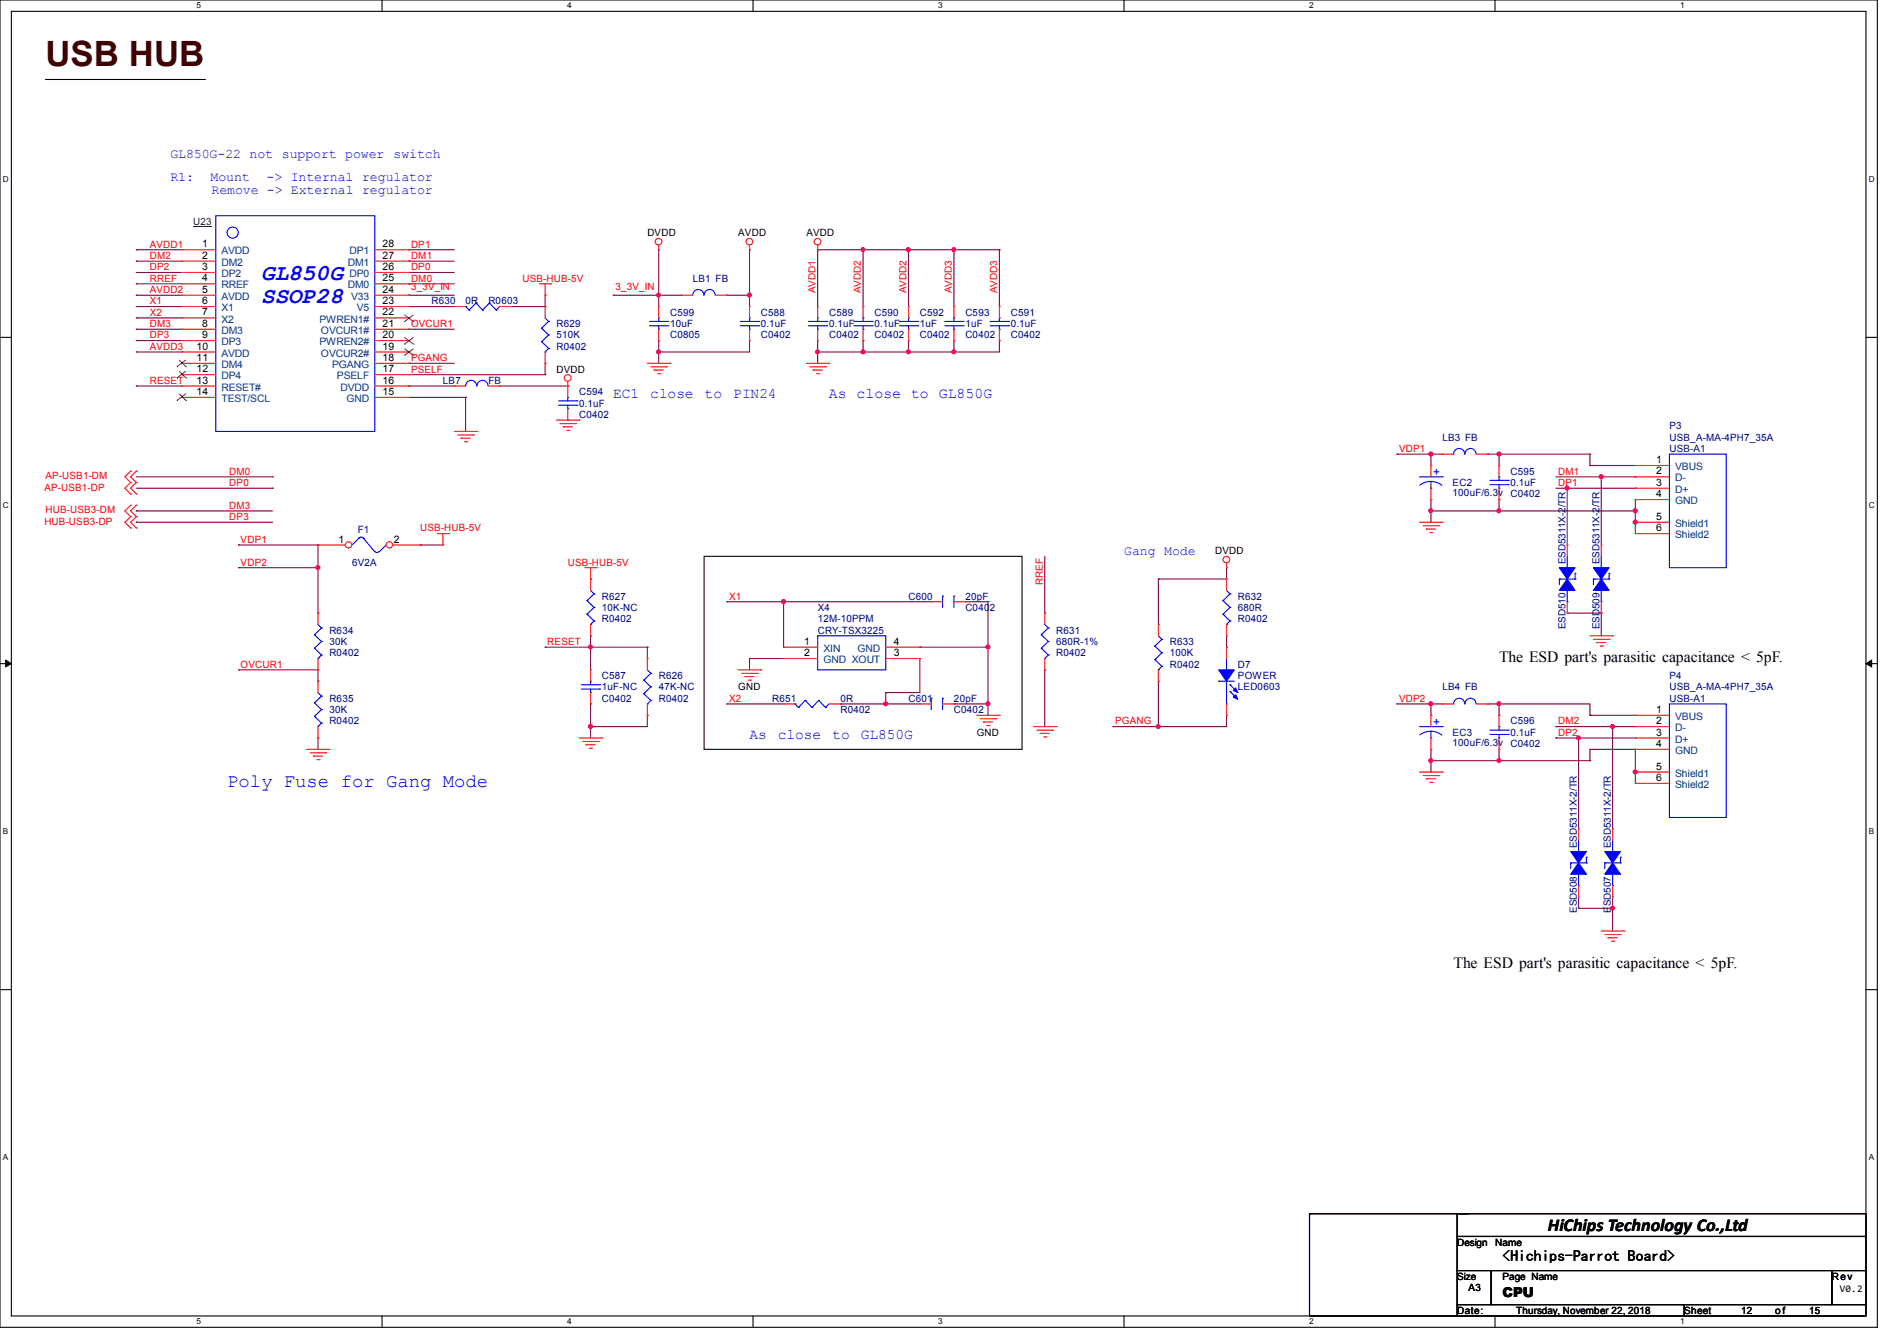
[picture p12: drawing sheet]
<svg xmlns="http://www.w3.org/2000/svg" width="297mm" height="210mm" viewBox="0 0 297 210" stroke-linecap="round" stroke-linejoin="round" font-family="sans-serif">
<path d="M0 0h293.9v207.9h-293.9zM1.8 1.8h290.3v204.3h-290.3z" fill="none" stroke="#000" stroke-width=".17"/>
<g fill="#fff">
<path d="M30.8 .2h.7v1.4h-.7z"/>
<path d="M30.8 206.2h.7v1.4h-.7z"/>
</g>
<path d="M59.8 0v1.8M59.8 206.1v1.8" fill="none" stroke="#000" stroke-width=".17"/>
<g fill="#fff">
<path d="M88.8 .2h.7v1.4h-.7z"/>
<path d="M88.8 206.2h.7v1.4h-.7z"/>
</g>
<path d="M117.9 0v1.8M117.9 206.1v1.8" fill="none" stroke="#000" stroke-width=".17"/>
<g fill="#fff">
<path d="M146.9 .2h.7v1.4h-.7z"/>
<path d="M146.9 206.2h.7v1.4h-.7z"/>
</g>
<path d="M176 0v1.8M176 206.1v1.8" fill="none" stroke="#000" stroke-width=".17"/>
<g fill="#fff">
<path d="M205 .2h.7v1.4h-.7z"/>
<path d="M205 206.2h.7v1.4h-.7z"/>
</g>
<path d="M234.1 0v1.8M234.1 206.1v1.8" fill="none" stroke="#000" stroke-width=".17"/>
<g fill="#fff">
<path d="M263.1 .2h.6v1.4h-.6z"/>
<path d="M263.1 206.2h.6v1.4h-.6z"/>
<path d="M.5 27.3h.9v1.4h-.9z"/>
<path d="M292.6 27.3h.9v1.4h-.9z"/>
<path d="M.5 78.4h.9v1.4h-.9z"/>
<path d="M292.6 78.4h.9v1.4h-.9z"/>
</g>
<path d="M0 52.8h1.8M292.1 52.8h1.8" fill="none" stroke="#000" stroke-width=".17"/>
<g fill="#fff">
<path d="M.5 129.5h.8v1.4h-.8z"/>
<path d="M292.6 129.5h.8v1.4h-.8z"/>
</g>
<path d="M0 103.9h1.8M292.1 103.9h1.8" fill="none" stroke="#000" stroke-width=".17"/>
<path d="M.9 103.4l.9 .5-.9 .5zM292.1 103.9l.9-.5v1z" fill="#000" stroke="#000" stroke-width=".16"/>
<g fill="#fff">
<path d="M.5 180.5h.8v1.4h-.8z"/>
<path d="M292.6 180.5h.8v1.4h-.8z"/>
</g>
<g fill="none" stroke="#000" stroke-width=".17">
<path d="M7.1 12.4h24.9M32 12.4h.1M110.2 87.1h49.8v30.2h-49.8zM0 155h1.8M292.1 155h1.8M228.1 190.1h64v3.5h-64zM228.1 193.6h64v5.4h-64zM228.1 199h5.4v5.3h-5.4zM229.9 190.1h-24.9v16h24.9M233.5 199h53.3v5.3h-53.3zM286.8 199h5.3v5.3h-5.3zM228.1 204.3h35.6v1.8h-35.6z"/>
<path d="M263.7 204.3h28.4v1.8h-28.4z"/>
</g>
<g fill="none" stroke="#800040" stroke-width=".17">
<path d="M21.3 39.1h.1M21.3 39.1h7.1M64 39.1h.1M64 39.1h7.1M103.1 39.1h.1M103.1 39.1v8.9M117.3 39.1h.1M117.3 39.1v8.9M128 39.1h.1M128 39.1h28.5M128 39.1v8.9M135.1 39.1h.1"/>
<path d="M135.1 39.1v8.9M142.2 39.1h.1M142.2 39.1v8.9M149.4 39.1h.1M149.4 39.1v8.9M156.5 39.1h.1M156.5 39.1v8.9M21.3 51.6h.1M21.3 42.7h.1M21.3 55.1h.1M21.3 40.9h.1M21.3 46.2h.1"/>
<path d="M21.3 53.3h.1M21.3 48h.1M21.3 49.8h.1M21.3 44.4h.1M21.3 48h7.1M21.3 46.2h7.1M21.3 55.1h7.1M21.3 44.4h7.1M21.3 42.7h7.1M21.3 51.6h7.1M21.3 40.9h7.1M21.3 53.3h7.1"/>
<path d="M21.3 49.8h7.1M64 48h.1M64 44.4h.1M64 42.7h.1M64 40.9h.1M64 56.9h.1M64 46.2h.1M64 51.6h.1M64 48h7.1M64 46.2h7.1M64 44.4h7.1M64 42.7h7.1"/>
<path d="M64 51.6h7.1M64 40.9h7.1M64 56.9h7.1M64 58.7h21.3M80 48h5.3M85.3 48h.1M85.3 46.2h.1M85.3 58.7h.1M85.3 56.9h.1M85.3 46.2v1.8M85.3 56.9v1.8M96 46.2h.1"/>
<path d="M96 46.2h10.7M103.1 46.2h.1M103.1 53.3h.1M103.1 55.1h.1M103.1 53.3v3.6M113.8 46.2h.1M113.8 46.2h3.5M117.3 46.2h.1M117.3 53.3h.1M117.3 53.3v1.8h-14.2M128 55.1h.1M128 53.3h.1"/>
<path d="M128 53.3v3.6M135.1 53.3h.1M135.1 55.1h.1M135.1 53.3v1.8M142.2 53.3h.1M142.2 55.1h.1M142.2 53.3v1.8M149.4 55.1h.1M149.4 53.3h.1M149.4 53.3v1.8M156.5 53.3h.1M156.5 53.3v1.8h-28.5"/>
<path d="M21.3 60.5h.1M21.3 76.5h21.4M21.3 74.7h21.4M21.3 60.5h7.1M42.7 74.7h.1M42.7 76.5h.1M64 60.5h.1M64 60.5h7.1M64 62.2h8.9M72.9 62.2h.1M72.9 62.2v5.4M78.2 60.5h10.7"/>
<path d="M88.9 60.5h.1M218.7 71.1h.1M218.7 71.1h7.1M224 71.1h.1M224 78.2h.1M224 71.1v1.8M224 78.2v3.6M232.9 71.1h.1M232.9 71.1h16M234.7 71.1h.1M234.7 78.2h.1M234.7 71.1v1.8"/>
<path d="M234.7 78.2v1.8M243.6 76.5h12.4M243.6 74.7h12.4M245.4 76.5h.1M245.4 76.5v8.8M248.9 72.9h.1M248.9 71.1h.1M248.9 72.9h7.1M248.9 71.1v1.8M250.7 74.7h.1M250.7 74.7v10.6M256 78.2h.1"/>
<path d="M256 74.7h.1M256 76.5h.1M256 78.2v5.4M21.3 80h.1M21.3 81.8h.1M21.3 80h21.4M21.3 81.8h21.4M37.3 85.3h.1M37.3 88.9h.1M37.3 85.3h12.5M37.3 88.9h12.5M49.8 96h.1"/>
<path d="M49.8 85.3h.1M49.8 85.3v10.7M65.8 85.3h.1M65.8 85.3h3.5M92.5 90.7h.1M92.5 99.6h.1M92.5 90.7v1.8M92.5 99.6v5.3M113.8 94.2h.1M113.8 94.2h32M122.7 94.2h.1M122.7 94.2v7.1"/>
<path d="M151.1 94.2h.1M151.1 94.2h3.6M154.7 94.2h.1M154.7 94.2v17.8M163.6 96h.1M163.6 87.1v8.9M181.4 97.8h.1M181.4 90.7h.1M181.4 90.7v7.1M192 88.9h.1M192 88.9v1.8h-10.6M192 99.6v1.7"/>
<path d="M224 80h.1M224 80h32M234.7 80h.1M245.4 96h.1M245.4 96h5.3M250.7 96h.1M250.7 96v3.6M256 81.8h.1M37.3 104.9h.1M37.3 104.9h12.5v1.8M49.8 106.7h.1M49.8 115.6h.1"/>
<path d="M49.8 115.6v1.7M85.3 101.3h.1M85.3 101.3h16M92.5 113.8h.1M92.5 110.2h.1M92.5 101.3h.1M92.5 110.2v5.4M101.3 101.3h.1M101.3 112h.1M101.3 101.3v1.8M101.3 112v1.8h-8.8M113.8 110.2h.1"/>
<path d="M113.8 110.2h8.9M117.3 103.1h.1M117.3 103.1v1.8M117.3 103.1h5.4M131.6 110.2h.1M131.6 110.2h12.4M138.7 108.5h.1M138.7 110.2h.1M138.7 108.5v1.7M144 103.1h.1M144 101.3h.1M144 101.3h10.7"/>
<path d="M144 103.1v5.4h-5.3M149.4 110.2h.1M149.4 110.2h5.3M154.7 110.2h.1M154.7 101.3h.1M163.6 104.9h.1M163.6 104.9v8.9M174.2 113.8h.1M181.4 113.8h.1M181.4 106.7h.1M181.4 106.7v7.1M192 112h.1"/>
<path d="M192 101.3h.1M192 112v1.8h-17.8M218.7 110.2h.1M218.7 110.2h7.1M224 112h.1M224 110.2h.1M224 119.1h.1M224 110.2v1.8M224 117.3v3.6M224 119.1h24.9M232.9 110.2h.1M232.9 110.2h16v1.8"/>
<path d="M234.7 119.1h.1M234.7 110.2h.1M234.7 112h.1M234.7 110.2v1.8M234.7 117.3v1.8M243.6 115.6h.1M243.6 113.8h.1M243.6 113.8h12.4M243.6 115.6h12.4M247.1 115.6h.1M247.1 115.6v14.2M248.9 112h.1"/>
<path d="M248.9 119.1h.1M248.9 117.3h.1M248.9 117.3v1.8M248.9 117.3h7.1M248.9 112h7.1M252.5 113.8h.1M252.5 113.8v16M256 117.3h.1M256 117.3v5.4M224 120.9h.1M256 122.7h.1M247.1 142.2h.1"/>
<path d="M247.1 140.5v1.7M247.1 142.2h5.4M252.5 142.2h.1M252.5 140.5v5.3"/>
</g>
<g fill="#f0f" stroke="#f0f" stroke-width=".17">
<circle cx="234.7" cy="71.1" r=".32"/>
<circle cx="234.7" cy="80" r=".32"/>
<circle cx="256" cy="80" r=".32"/>
<circle cx="234.7" cy="110.2" r=".32"/>
<circle cx="234.7" cy="119.1" r=".32"/>
<circle cx="181.3" cy="113.8" r=".32"/>
<circle cx="92.4" cy="113.8" r=".32"/>
<circle cx="49.8" cy="88.9" r=".32"/>
<circle cx="224" cy="119.1" r=".32"/>
<circle cx="149.3" cy="39.1" r=".32"/>
<circle cx="142.2" cy="39.1" r=".32"/>
<circle cx="135.1" cy="55.1" r=".32"/>
<circle cx="135.1" cy="39.1" r=".32"/>
<circle cx="149.3" cy="55.1" r=".32"/>
<circle cx="142.2" cy="55.1" r=".32"/>
<circle cx="224" cy="110.2" r=".32"/>
<circle cx="224" cy="71.1" r=".32"/>
<circle cx="224" cy="80" r=".32"/>
<circle cx="103.1" cy="46.2" r=".32"/>
<circle cx="103.1" cy="55.1" r=".32"/>
<circle cx="117.3" cy="46.2" r=".32"/>
<circle cx="128" cy="55.1" r=".32"/>
<circle cx="92.4" cy="101.3" r=".32"/>
<circle cx="256" cy="81.8" r=".32"/>
<circle cx="256" cy="120.9" r=".32"/>
<circle cx="122.7" cy="94.2" r=".32"/>
<circle cx="154.7" cy="110.2" r=".32"/>
<circle cx="154.7" cy="101.3" r=".32"/>
<circle cx="138.7" cy="110.2" r=".32"/>
<circle cx="247.1" cy="115.5" r=".32"/>
<circle cx="252.5" cy="113.8" r=".32"/>
<circle cx="252.5" cy="142.2" r=".32"/>
<circle cx="250.7" cy="74.7" r=".32"/>
<circle cx="245.3" cy="76.4" r=".32"/>
</g>
<g fill="none" stroke="#f00" stroke-width=".17">
<path d="M103.1 39.1h.1M103.1 38.4v.7M117.3 39.1h.1M117.3 38.4v.7M128 39.1h.1M128 38.4v.7M71.1 48h.1M71.1 48h1.8M78.2 48h1.8M80 48h.1M84.5 44.4h1.7M85.3 46.2h.1"/>
<path d="M85.3 48h.1M85.3 56.9h.1M85.3 44.4v1.8M85.3 48v1.8M85.3 55.1v1.8M86.2 44.4h.1M88.9 59.7v2.5M101.3 56.9h3.6M101.9 57.4h2.5M102.4 58h.1M102.4 58h1.4M103 58.5h.3"/>
<path d="M103.1 48h.1M103.1 53.3h.1M103.1 48v1.8M103.1 51.6v1.7M103.3 58.5h.1M104.4 57.4h.1M104.9 56.9h.1M117.3 48h.1M117.3 53.3h.1M117.3 48v1.8M117.3 51.6v1.7M126.2 56.9h3.6"/>
<path d="M126.8 57.4h2.4M127.3 58h.1M127.3 58h1.4M127.8 58.5h.4M128 48h.1M128 53.3h.1M128 48v1.8M128 51.6v1.7M128.2 58.5h.1M129.2 57.4h.1M129.8 56.9h.1M135.1 48h.1"/>
<path d="M135.1 53.3h.1M135.1 48v1.8M135.1 51.6v1.7M149.4 48h.1M149.4 53.3h.1M149.4 48v1.8M149.4 51.6v1.7M156.5 48h.1M156.5 53.3h.1M156.5 48v1.8M156.5 51.6v1.7M20.4 73.8h.1"/>
<path d="M20.4 75.6h.1M20.4 77.3h.1M20.4 79.1h.1M20.4 73.8l-.8 .9 .8 .9M20.4 75.6l-.8 .9 .8 .8M20.4 79.1l-.8 .9 .8 .9M21.3 73.8h.1M21.3 75.6h.1M21.3 77.3h.1M21.3 79.1h.1M21.3 73.8l-.9 .9 .9 .9M21.3 75.6l-.9 .9 .9 .8"/>
<path d="M21.3 79.1l-.9 .9 .9 .9M71.1 60.5h.1M71.1 67.6h3.6M71.1 60.5h1.8M71.7 68.1h2.4M72.2 68.6h.1M72.2 68.6h1.4M72.7 69.2h.4M73.1 69.2h.1M74.1 68.1h.1M74.7 67.6h.1M76.5 60.5h1.7"/>
<path d="M78.2 60.5h.1M87.1 65.8h3.6M87.7 66.3h2.4M88.2 66.8h.1M88.2 66.8h1.4M88.7 67.4h.4M88.9 60.5h.1M88.9 65.8h.1M88.9 64v1.8M89.1 67.4h.1M90.1 66.3h.1M90.7 65.8h.1"/>
<path d="M224 72.9h.1M224 78.2h.1M224 72.9v1.8M224 76.5v1.7M225.8 71.1h.1M225.8 71.1h1.8M231.1 71.1h1.8M232.9 71.1h.1M234.7 72.9h.1M234.7 78.2h.1M234.7 72.9v1.8M234.7 76.5v1.7"/>
<path d="M256 72.9h.1M256 74.7h.1M256 76.5h.1M256 78.2h.1M256 72.9h5.4M256 74.7h5.4M256 76.5h5.4M256 78.2h5.4M20.4 80.9h.1M20.4 82.7h.1M20.4 80.9l-.8 .9 .8 .9M21.3 80.9h.1"/>
<path d="M21.3 82.7h.1M21.3 80.9l-.9 .9 .9 .9M49.8 96h.1M49.8 96v1.8M68.5 83.6h1.7M69.3 85.3h.1M69.3 83.6v1.7M70.2 83.6h.1M91.6 88.9h1.7M92.5 90.7h.1M92.5 99.6h.1M92.5 88.9v3.6"/>
<path d="M92.5 97.8v1.8M93.3 88.9h.1M145.8 94.2h.1M145.8 94.2h1.8M149.4 94.2h1.7M151.1 94.2h.1M163.6 96h.1M163.6 96v1.8M181.4 97.8h.1M181.4 97.8v1.8M192 88.9h.1M192 88.2v.7"/>
<path d="M222.2 81.8h3.6M222.8 82.3h2.5M223.3 82.8h.1M223.3 82.8h1.4M223.9 83.4h.3M224.2 83.4h.1M225.3 82.3h.1M225.8 81.8h.1M245.4 85.3h.1M245.4 96h.1M245.4 85.3v1.8M245.4 94.2v1.8"/>
<path d="M248.9 99.6h3.6M250.7 85.3h.1M250.7 96h.1M250.7 85.3v1.8M250.7 94.2v1.8M252.5 99.6h.1M256 81.8h.1M256 83.6h.1M256 83.6h5.4M256 81.8h5.4M48 117.3h3.6M48.6 117.9h2.4"/>
<path d="M49.1 118.4h.1M49.1 118.4h1.4M49.6 119h.4M49.8 106.7h.1M49.8 115.6h.1M49.8 104.9h.1M49.8 103.1v1.8M49.8 106.7v1.8M49.8 113.8v1.8M50 119h.1M51 117.9h.1M51.6 117.3h.1"/>
<path d="M90.7 115.6h3.5M91.2 116.1h2.5M91.7 116.6h.1M91.7 116.6h1.5M92.3 117.2h.3M92.5 104.9h.1M92.5 110.2h.1M92.5 104.9v1.8M92.5 108.5v1.7M92.6 117.2h.1M93.7 116.1h.1M94.2 115.6h.1"/>
<path d="M101.3 103.1h.1M101.3 112h.1M101.3 103.1v1.8M101.3 110.2v1.8M115.6 104.9h3.5M116.1 105.5h2.5M116.6 106h.1M116.6 106h1.5M117.2 106.5h.3M117.5 106.5h.1M118.6 105.5h.1M119.1 104.9h.1"/>
<path d="M122.7 110.2h.1M122.7 101.3h.1M122.7 103.1h.1M122.7 110.2h1.8M122.7 101.3h5.3M122.7 103.1h5.3M129.8 110.2h1.8M131.6 110.2h.1M138.7 101.3h5.3M138.7 103.1h5.3M144 110.2h.1M144 103.1h.1"/>
<path d="M144 101.3h.1M144 110.2h1.8M147.6 110.2h1.8M149.4 110.2h.1M152.9 112h3.6M153.5 112.6h2.4M154 113.1h.1M154 113.1h1.4M154.5 113.6h.4M154.9 113.6h.1M155.9 112.6h.1M156.5 112h.1"/>
<path d="M161.8 113.8h3.6M162.3 114.3h2.5M162.9 114.9h.1M162.9 114.9h1.4M163.4 115.4h.3M163.6 104.9h.1M163.6 103.1v1.8M163.7 115.4h.1M164.8 114.3h.1M165.4 113.8h.1M181.4 106.7h.1M181.4 104.9v1.8"/>
<path d="M192 101.3h.1M192 112h.1M192 101.3v1.8M192 110.2v1.8M224 112h.1M224 117.3h.1M224 112v1.8M224 115.6v1.7M225.8 110.2h.1M225.8 110.2h1.8M231.1 110.2h1.8M232.9 110.2h.1"/>
<path d="M234.7 112h.1M234.7 117.3h.1M234.7 112v1.8M234.7 115.6v1.7M249.5 100.1h2.4M250 100.6h.1M250 100.6h1.4M250.5 101.2h.4M250.9 101.2h.1M251.9 100.1h.1M256 112h.1M256 113.8h.1"/>
<path d="M256 115.6h.1M256 117.3h.1M256 112h5.4M256 115.6h5.4M256 113.8h5.4M256 117.3h5.4M222.2 120.9h3.6M222.8 121.5h2.5M223.3 122h.1M223.3 122h1.4M223.9 122.5h.3M224.2 122.5h.1"/>
<path d="M225.3 121.5h.1M225.8 120.9h.1M247.1 129.8h.1M247.1 129.8v1.8M247.1 138.7v1.8M252.5 129.8h.1M252.5 129.8v1.8M252.5 138.7v1.8M256 120.9h.1M256 122.7h.1M256 120.9h5.4M256 122.7h5.4"/>
<path d="M247.1 140.5h.1M250.7 145.8h3.6M251.2 146.3h2.5M251.8 146.9h.1M251.8 146.9h1.4M252.3 147.4h.3M252.5 140.5h.1M252.6 147.4h.1M253.7 146.3h.1M254.3 145.8h.1"/>
<circle cx="103.1" cy="37.8" r=".52"/>
<circle cx="117.3" cy="37.8" r=".52"/>
<circle cx="128" cy="37.8" r=".52"/>
<circle cx="88.9" cy="59.2" r=".52"/>
<circle cx="192" cy="87.6" r=".52"/>
</g>
<g fill="none" stroke="#00f" stroke-width=".17">
<path d="M72.9 48h.1M72.9 48l.5 .6M73.4 48.6h.1M74.5 47.5h.1M74.5 47.5l1.1 1.1M74.5 47.5l-1.1 1.1M75.6 48.6h.1M76.6 47.5h.1M76.6 47.5l1.1 1.1M76.6 47.5l-1 1.1M77.7 48.6h.1M78.2 48l-.5 .6"/>
<path d="M84.8 51.4h.1M84.8 53.5h.1M84.8 51.4l1.1 1.1M84.8 53.5l1.1 1.1M85.3 55.1h.1M85.3 49.8l.6 .5M85.9 52.5h.1M85.9 54.6h.1M85.9 50.3h.1M85.9 50.3l-1.1 1.1M85.9 52.5l-1.1 1M85.9 54.6l-.6 .5"/>
<path d="M101.7 50.3h2.9M101.7 51h2.9M103.1 49.8h.1M103.1 51.6h.1M103.1 49.8v.5M103.1 51v.6M104.6 50.3h.1M104.6 51h.1M115.9 50.3h2.9M115.9 51h2.9M117.3 49.8h.1M117.3 51.6h.1"/>
<path d="M117.3 49.8v.5M117.3 51v.6M118.8 50.3h.1M118.8 51h.1M126.6 50.3h2.9M126.6 51h2.9M128 49.8h.1M128 51.6h.1M128 49.8v.5M128 51v.6M129.5 50.3h.1M129.5 51h.1"/>
<path d="M133.7 50.3h2.9M133.7 51h2.9M135.1 49.8h.1M135.1 51.6h.1M135.1 49.8v.5M135.1 51v.6M136.6 50.3h.1M136.6 51h.1M147.9 50.3h2.9M147.9 51h2.9M149.4 49.8h.1M149.4 51.6h.1"/>
<path d="M149.4 49.8v.5M149.4 51v.6M150.8 50.3h.1M150.8 51h.1M155 50.3h2.9M155 51h2.9M156.5 49.8h.1M156.5 51.6h.1M156.5 49.8v.5M156.5 51v.6M157.9 50.3h.1M157.9 51h.1"/>
<path d="M72.9 60.5a.87 .87 0 0 1 .9-.9 .87 .87 0 0 1 .8 .9M74.7 60.5a.87 .87 0 0 1 .8-.9 .87 .87 0 0 1 .9 .9M87.5 62.8h2.8M87.5 63.5h2.8M88.9 62.2h.1M88.9 64h.1M88.9 62.2v.6M88.9 63.5v.5M90.3 62.8h.1M90.3 63.5h.1M222.2 74.7h3.6M224 76.5h.1"/>
<path d="M224 75.4l1.1 .2 .6 .4M224 75.4l-.7 .1-1 .5M224 75.4v1.1M225.8 74.7h.1M227.6 71.1a.87 .87 0 0 1 .9-.9 .87 .87 0 0 1 .8 .9M229.4 71.1a.87 .87 0 0 1 .8-.9 .87 .87 0 0 1 .9 .9M233.3 75.2h2.8M233.3 75.9h2.8M234.7 74.7h.1M234.7 76.5h.1M234.7 74.7v.5M234.7 75.9v.6"/>
<path d="M236.1 75.2h.1M236.1 75.9h.1M261.4 71.1h8.9v17.8h-8.9zM49.2 99.4h.1M49.2 99.4l1.1 1.1M49.8 97.8l.5 .5M50.3 98.3h.1M50.3 98.3l-1.1 1.1M56.2 84.3l.3-.2 .4 .2M56.2 84.3h.1M56.2 84.3l-1.1 1M56.9 84.3h.1"/>
<path d="M56.9 84.3l1.8 2.1M59.3 86.4a.35 .35 0 0 1-.6 0M60.5 85.3h.1M60.5 85.3l-1.1 1.1M91.9 94.1h.1M91.9 96.2h.1M91.9 94.1l1.1 1M91.9 96.2l1.1 1M92.5 97.8h.1M92.5 92.5l.5 .5M93 95.1h.1M93 97.2h.1"/>
<path d="M93 93h.1M93 93l-1.1 1.1M93 95.1l-1.1 1.1M93 97.2l-.5 .6M128 99.6h10.7v5.3h-10.7zM147.6 93.3h.1M147.6 93.3v1.8M149.4 93.3h.1M149.4 93.3v1.8M163 99.4h.1M163 99.4l1.1 1.1M163.6 97.8l.5 .5"/>
<path d="M164.1 98.3h.1M164.1 98.3l-1.1 1.1M181.4 99.6l.5 .5M244.1 90.7h.1M244.1 90.7v.9M244.1 90.7h2.5M245.4 88.9h.1M245.4 94.2h.1M245.4 87.1v1.8M245.4 92.5v1.7M246.6 90.7h.1M246.6 89.8h.1"/>
<path d="M246.6 89.8v.9M249.5 90.7h.1M249.5 90.7h2.4M249.5 90.7v.9M250.7 88.9h.1M250.7 94.2h.1M250.7 87.1v1.8M250.7 92.5v1.7M251.9 90.7h.1M251.9 89.8h.1M251.9 89.8v.9M49.2 110.1h.1"/>
<path d="M49.2 112.2h.1M49.2 101.5h.1M49.2 110.1l1.1 1M49.2 112.2l1.1 1M49.2 101.5l1.1 1.1M49.8 113.8h.1M49.8 103.1h.1M49.8 108.5l.5 .5M50.3 111.1h.1M50.3 113.2h.1M50.3 109h.1M50.3 100.5h.1"/>
<path d="M50.3 102.6h.1M50.3 109l-1.1 1.1M50.3 111.1l-1.1 1.1M50.3 113.2l-.5 .6M50.3 100.5l-1.1 1M50.3 102.6l-.5 .5M91 107.2h2.9M91 107.9h2.9M92.5 106.7h.1M92.5 108.5h.1M92.5 106.7v.5M92.5 107.9v.6"/>
<path d="M93.9 107.2h.1M93.9 107.9h.1M100.8 106.5h.1M100.8 108.6h.1M100.8 106.5l1.1 1.1M100.8 108.6l1.1 1.1M101.3 110.2h.1M101.3 104.9l.6 .6M101.9 107.6h.1M101.9 109.7h.1M101.9 105.5h.1M101.9 105.5l-1.1 1"/>
<path d="M101.9 107.6l-1.1 1M101.9 109.7l-.6 .5M124.5 110.2h.1M124.5 110.2l.5 .6M125 110.8h.1M126.1 109.7h.1M126.1 109.7l1 1.1M126.1 109.7l-1.1 1.1M127.1 110.8h.1M128.2 109.7h.1M128.2 109.7l1 1.1M128.2 109.7l-1.1 1.1"/>
<path d="M129.2 110.8h.1M129.8 110.2l-.6 .6M145.8 109.3h.1M145.8 109.3v1.8M147.6 109.3h.1M147.6 109.3v1.8M163 101.5h.1M163 101.5l1.1 1.1M163.6 103.1h.1M164.1 100.5h.1M164.1 102.6h.1M164.1 100.5l-1.1 1"/>
<path d="M164.1 102.6l-.5 .5M180.8 101.2h.1M180.8 103.3h.1M180.8 101.2l1.1 1M180.8 103.3l1.1 1.1M181.4 104.9h.1M181.9 102.2h.1M181.9 104.4h.1M181.9 100.1h.1M181.9 100.1l-1.1 1.1M181.9 102.2l-1.1 1.1M181.9 104.4l-.5 .5"/>
<path d="M190.8 106.7h.1M190.8 106.7h2.5M192 104.9h.1M192 110.2h.1M192 103.1v1.8M192 106.7v3.5M192.6 107.2h.1M192.6 108.3h.1M192.6 107.2l1 1.1M192.6 108.3l1 1M222.2 113.8h3.6M224 115.6h.1"/>
<path d="M224 114.5l1.1 .2 .6 .4M224 114.5l-.7 .1-1 .5M224 114.5v1.1M225.8 113.8h.1M227.6 110.2a.87 .87 0 0 1 .9-.9 .87 .87 0 0 1 .8 .9M229.4 110.2a.87 .87 0 0 1 .8-.9 .87 .87 0 0 1 .9 .9M233.3 114.3h2.8M233.3 115h2.8M234.7 113.8h.1M234.7 115.6h.1M234.7 113.8v.5M234.7 115v.6"/>
<path d="M236.1 114.3h.1M236.1 115h.1M261.4 110.2h8.9v17.8h-8.9zM245.9 135.1h.1M245.9 135.1v.9M245.9 135.1h2.5M247.1 133.3h.1M247.1 138.7h.1M247.1 131.6v1.7M247.1 136.9v1.8M248.4 135.1h.1M248.4 134.2h.1"/>
<path d="M248.4 134.2v.9M251.2 135.1h.1M251.2 135.1h2.5M251.2 135.1v.9M252.5 133.3h.1M252.5 138.7h.1M252.5 131.6v1.7M252.5 136.9v1.8M253.7 135.1h.1M253.7 134.2h.1M253.7 134.2v.9"/>
</g>
<g fill="#00f" stroke="#00f" stroke-width=".17">
<path d="M244.1 88.9h2.5l-1.2 1.8z" fill-rule="evenodd"/>
<path d="M245.4 90.7l1.2 1.8h-2.5z" fill-rule="evenodd"/>
<path d="M245.9 133.3h2.5l-1.3 1.8z" fill-rule="evenodd"/>
<path d="M247.1 135.1l1.3 1.8h-2.5z" fill-rule="evenodd"/>
<path d="M251.2 133.3h2.5l-1.2 1.8z" fill-rule="evenodd"/>
<path d="M252.5 135.1l1.2 1.8h-2.5z" fill-rule="evenodd"/>
<path d="M249.5 88.9h2.4l-1.2 1.8z" fill-rule="evenodd"/>
<path d="M250.7 90.7l1.2 1.8h-2.4z" fill-rule="evenodd"/>
<path d="M190.8 104.9h2.5l-1.3 1.8z" fill-rule="evenodd"/>
<path d="M193.5 108.8l.3 .7-.7-.3z" fill-rule="evenodd"/>
<path d="M193.5 107.7l.3 .8-.7-.4z" fill-rule="evenodd"/>
</g>
<circle cx="54.6" cy="85.3" r=".5" fill="#fff" stroke="#f00" stroke-width=".17"/>
<path d="M49.8 85.3h.1M49.8 85.3h4.3" fill="none" stroke="#f00" stroke-width=".17"/>
<circle cx="61" cy="85.3" r=".5" fill="#fff" stroke="#f00" stroke-width=".17"/>
<g fill="none" stroke="#f00" stroke-width=".17">
<path d="M28.4 39.1h.1M28.4 39.1h5.4M58.7 39.1h5.3M64 39.1h.1M28.4 40.9h.1M28.4 42.7h.1M28.4 44.4h.1M28.4 46.2h.1M28.4 48h.1M28.4 49.8h.1M28.4 51.6h.1M28.4 53.3h.1"/>
<path d="M28.4 55.1h.1M28.4 56.9h.1M28.4 58.7h.1M28.4 46.2h5.4M28.4 40.9h5.4M28.4 42.7h5.4M28.4 44.4h5.4M28.4 48h5.4M28.4 49.8h5.4M28.4 51.6h5.4M28.4 53.3h5.4M28.4 55.1h5.4"/>
<path d="M28.4 56.9h5.4M28.4 58.7h5.4M58.7 46.2h5.3M58.7 40.9h5.3M58.7 42.7h5.3M58.7 44.4h5.3M58.7 48h5.3M58.7 49.8h5.3M58.7 51.6h5.3M58.7 53.3h5.3M58.7 55.1h5.3M58.7 56.9h5.3"/>
<path d="M58.7 58.7h5.3M64 40.9h.1M64 42.7h.1M64 51.6h.1M64 53.3h.1M64 55.1h.1M64 56.9h.1M64 46.2h.1M64 48h.1M64 49.8h.1M64 44.4h.1M64 58.7h.1"/>
<path d="M106.7 46.2h.1M106.7 46.2h1.8M112 46.2h1.8M113.8 46.2h.1M142.2 48h.1M142.2 53.3h.1M142.2 48v1.8M142.2 51.6v1.7M28.4 60.5h.1M28.4 62.2h.1M28.4 60.5h5.4M28.4 62.2h5.4"/>
<path d="M58.7 60.5h5.3M58.7 62.2h5.3M64 60.5h.1M64 62.2h.1M61.5 85.3h4.3M65.8 85.3h.1M192 90.7h.1M192 99.6h.1M192 90.7v1.8M192 97.8v1.8"/>
</g>
<g fill="none" stroke="#00f" stroke-width=".17">
<path d="M33.8 33.8h24.9v33.8h-24.9zM108.5 46.2a.87 .87 0 0 1 .8-.9 .87 .87 0 0 1 .9 .9M110.2 46.2a.87 .87 0 0 1 .9-.9 .87 .87 0 0 1 .9 .9M140.8 50.3h2.9M140.8 51h2.9M142.2 49.8h.1M142.2 51.6h.1M142.2 49.8v.5M142.2 51v.6M143.7 50.3h.1M143.7 51h.1M191.5 94.1h.1"/>
<path d="M191.5 96.2h.1M191.5 94.1l1.1 1M191.5 96.2l1.1 1M192 97.8h.1M192 92.5l.6 .5M192.6 95.1h.1M192.6 97.2h.1M192.6 93h.1M192.6 93l-1.1 1.1M192.6 95.1l-1.1 1.1M192.6 97.2l-.6 .6"/>
<circle cx="36.4" cy="36.4" r=".87"/>
</g>
<path d="M30.2 35.5h2.9" fill="none" stroke="#004040" stroke-width=".16"/>
<g fill="none" stroke="#804000" stroke-width=".16">
<path d="M27.7 57.4h.1M27.7 59.2h.1M28 56.4l1.1 1M28 58.1l1.1 1.1M29.1 57.4h.1M29.1 59.2h.1M29.1 56.4l-1.4 1M29.1 58.1l-1.4 1.1M63.3 53.9h.1M63.3 55.7h.1M63.3 50.4h.1M63.3 52.8l1.4 1.1"/>
<path d="M63.3 54.6l1.4 1.1M63.3 49.3l1.4 1.1M64.7 53.9h.1M64.7 55.7h.1M64.7 50.4h.1M64.7 52.8l-1.4 1.1M64.7 54.6l-1.4 1.1M64.7 49.3l-1.4 1.1M27.7 62.7h.1M28 61.7l1.1 1M29.1 62.7h.1M29.1 61.7l-1.4 1"/>
</g>
<g fill="#f0f" stroke="#f0f" stroke-width=".17">
<circle cx="234.7" cy="71.1" r=".32"/>
<circle cx="234.7" cy="80" r=".32"/>
<circle cx="256" cy="80" r=".32"/>
<circle cx="234.7" cy="110.2" r=".32"/>
<circle cx="234.7" cy="119.1" r=".32"/>
<circle cx="181.3" cy="113.8" r=".32"/>
<circle cx="92.4" cy="113.8" r=".32"/>
<circle cx="49.8" cy="88.9" r=".32"/>
<circle cx="224" cy="119.1" r=".32"/>
<circle cx="149.3" cy="39.1" r=".32"/>
<circle cx="142.2" cy="39.1" r=".32"/>
<circle cx="135.1" cy="55.1" r=".32"/>
<circle cx="135.1" cy="39.1" r=".32"/>
<circle cx="149.3" cy="55.1" r=".32"/>
<circle cx="142.2" cy="55.1" r=".32"/>
<circle cx="224" cy="110.2" r=".32"/>
<circle cx="224" cy="71.1" r=".32"/>
<circle cx="224" cy="80" r=".32"/>
<circle cx="103.1" cy="46.2" r=".32"/>
<circle cx="103.1" cy="55.1" r=".32"/>
<circle cx="117.3" cy="46.2" r=".32"/>
<circle cx="128" cy="55.1" r=".32"/>
<circle cx="92.4" cy="101.3" r=".32"/>
<circle cx="256" cy="81.8" r=".32"/>
<circle cx="256" cy="120.9" r=".32"/>
<circle cx="122.7" cy="94.2" r=".32"/>
<circle cx="154.7" cy="110.2" r=".32"/>
<circle cx="154.7" cy="101.3" r=".32"/>
<circle cx="138.7" cy="110.2" r=".32"/>
<circle cx="247.1" cy="115.5" r=".32"/>
<circle cx="252.5" cy="113.8" r=".32"/>
<circle cx="252.5" cy="142.2" r=".32"/>
<circle cx="250.7" cy="74.7" r=".32"/>
<circle cx="245.3" cy="76.4" r=".32"/>
</g>
<text font-size="5.5" fill="#400000" x="7.1" y="10.4">USB HUB</text>
<g font-size="3.6" fill="#00f">
<text x="40.9" y="43.9">GL850G</text>
<text x="40.9" y="47.4">SSOP28</text>
</g>
<text font-size="3" fill="#00f" x="35.6" y="123.3">Poly Fuse for Gang Mode</text>
<text font-size="2.8" x="242.4" y="192.8">HiChips Technology Co.,Ltd</text>
<g font-size="2.5">
<text x="234.7" y="103.6">The ESD part's parasitic capacitance &lt; 5pF.</text>
<text x="227.6" y="151.6">The ESD part's parasitic capacitance &lt; 5pF.</text>
<text x="235.2" y="197.5">&lt;Hichips-Parrot Board&gt;</text>
</g>
<g font-size="2.3" fill="#00f">
<text x="96" y="62.3">EC1</text>
<text x="101.8" y="62.3">close</text>
<text x="110.3" y="62.3">to</text>
<text x="114.8" y="62.3">PIN24</text>
<text x="129.8" y="62.4">As close to GL850G</text>
<text x="117.3" y="115.7">As</text>
<text x="121.8" y="115.7">close</text>
<text x="130.3" y="115.7">to</text>
<text x="134.8" y="115.7">GL850G</text>
</g>
<g font-size="2.1" fill="#00f">
<text x="26.7" y="24.7">GL850G-22 not support power switch</text>
<text x="26.7" y="28.3">R1:</text>
<text x="33" y="28.3">Mount</text>
<text x="41.7" y="28.3">-&gt; Internal regulator</text>
<text x="33.1" y="30.4">Remove -&gt; External regulator</text>
<text x="176" y="87">Gang Mode</text>
</g>
<text font-size="2.1" x="235.2" y="203.1">CPU</text>
<g font-size="1.8" fill="#00f">
<text x="224.4" y="74.4">+</text>
<text x="224.4" y="113.5">+</text>
</g>
<text font-size="1.6" fill="#004040" x="30.2" y="35.2">U23</text>
<g font-size="1.6" fill="#f00">
<text x="23.5" y="40.6">DM2</text>
<text x="23.5" y="38.8">AVDD1</text>
<text x="64.4" y="40.6">DM1</text>
<text x="64.4" y="38.8">DP1</text>
<text x="23.5" y="42.3">DP2</text>
<text x="23.5" y="45.9">AVDD2</text>
<text x="23.5" y="47.7">X1</text>
<text x="23.5" y="44.1">RREF</text>
<text x="64.4" y="44.1">DM0</text>
<text x="64.4" y="42.3">DP0</text>
<text x="64.4" y="45.5">3_3V_IN</text>
<text x="81.8" y="44.1">USB-HUB-5V</text>
<text x="96.4" y="45.5">3_3V_IN</text>
<text x="23.5" y="51.2">DM3</text>
<text x="23.5" y="53">DP3</text>
<text x="23.5" y="49.4">X2</text>
<text x="64.4" y="51.2">OVCUR1</text>
<text x="23.5" y="54.8">AVDD3</text>
<text x="64.4" y="56.6">PGANG</text>
<text x="64.4" y="58.3">PSELF</text>
<text x="23.5" y="60.1">RESET</text>
<text x="219" y="70.8">VDP1</text>
<text x="6.9" y="76.8">AP-USB1-DP</text>
<text x="7.1" y="75.1">AP-USB1-DM</text>
<text x="35.9" y="74.3">DM0</text>
<text x="35.9" y="76.1">DP0</text>
<text x="243.9" y="76.1">DP1</text>
<text x="243.9" y="74.3">DM1</text>
<text x="6.9" y="82.2">HUB-USB3-DP</text>
<text x="7.1" y="80.4">HUB-USB3-DM</text>
<text x="35.9" y="79.7">DM3</text>
<text x="35.9" y="81.4">DP3</text>
<text x="65.8" y="83.2">USB-HUB-5V</text>
<text x="37.7" y="85">VDP1</text>
<text x="37.7" y="88.6">VDP2</text>
<text x="88.9" y="88.6">USB-HUB-5V</text>
<text x="114.1" y="93.9">X1</text>
<text x="85.7" y="101">RESET</text>
<text x="37.7" y="104.6">OVCUR1</text>
<text x="114.1" y="109.9">X2</text>
<text x="174.6" y="113.5">PGANG</text>
<text x="219" y="109.9">VDP2</text>
<text x="243.9" y="113.5">DM2</text>
<text x="243.9" y="115.2">DP2</text>
</g>
<g font-size="1.6">
<text x="31.7" y="40.5">2</text>
<text x="31.7" y="38.7">1</text>
<text x="59.9" y="38.7">28</text>
<text x="59.9" y="40.5">27</text>
<text x="101.4" y="37">DVDD</text>
<text x="115.6" y="37">AVDD</text>
<text x="126.2" y="37">AVDD</text>
<text x="31.7" y="42.3">3</text>
<text x="31.7" y="44.1">4</text>
<text x="31.7" y="45.8">5</text>
<text x="31.7" y="47.6">6</text>
<text x="59.9" y="42.3">26</text>
<text x="59.9" y="45.8">24</text>
<text x="59.9" y="47.6">23</text>
<text x="59.9" y="44.1">25</text>
<text x="31.7" y="49.4">7</text>
<text x="31.7" y="51.2">8</text>
<text x="31.7" y="53">9</text>
<text x="59.9" y="51.2">21</text>
<text x="59.9" y="53">20</text>
<text x="59.9" y="49.4">22</text>
<text x="30.8" y="54.7">10</text>
<text x="30.8" y="56.5">11</text>
<text x="30.8" y="58.3">12</text>
<text x="59.9" y="54.7">19</text>
<text x="59.9" y="56.5">18</text>
<text x="59.9" y="58.3">17</text>
<text x="87.1" y="58.3">DVDD</text>
<text x="30.8" y="60.1">13</text>
<text x="30.8" y="61.8">14</text>
<text x="59.9" y="60.1">16</text>
<text x="59.9" y="61.8">15</text>
<text x="259.3" y="72.5">1</text>
<text x="259.3" y="74.3">2</text>
<text x="259.3" y="76.1">3</text>
<text x="259.3" y="77.9">4</text>
<text x="259.3" y="81.4">5</text>
<text x="259.3" y="83.2">6</text>
<text x="53" y="85">1</text>
<text x="61.7" y="85">2</text>
<text x="190.3" y="86.8">DVDD</text>
<text x="125.9" y="101">1</text>
<text x="139.9" y="101">4</text>
<text x="125.9" y="102.7">2</text>
<text x="139.9" y="102.7">3</text>
<text x="115.6" y="108.1">GND</text>
<text x="259.3" y="111.6">1</text>
<text x="259.3" y="113.4">2</text>
<text x="152.9" y="115.2">GND</text>
<text x="259.3" y="115.2">3</text>
<text x="259.3" y="117">4</text>
<text x="259.3" y="120.5">5</text>
<text x="259.3" y="122.3">6</text>
<text x="228.1" y="195.1">Design</text>
<text x="234.1" y="195.1">Name</text>
<text x="228.1" y="200.4">Size</text>
<text x="229.9" y="202.2">A3</text>
<text x="235.2" y="200.4">Page Name</text>
<text x="286.8" y="200.4">Rev</text>
<text x="288" y="202.4">V0.2</text>
<text x="228.1" y="205.7">Date:</text>
<text x="237.4" y="205.7">Thursday, November 22, 2018</text>
<text x="263.7" y="205.7">Sheet</text>
<text x="272.6" y="205.7">12</text>
<text x="277.9" y="205.7">o f</text>
<text x="283.3" y="205.7">15</text>
</g>
<g font-size="1.6" fill="#004080">
<text x="34.7" y="41.6">DM2</text>
<text x="34.7" y="39.8">AVDD</text>
<text x="54.4" y="41.6">DM1</text>
<text x="54.7" y="39.8">DP1</text>
<text x="34.7" y="43.4">DP2</text>
<text x="34.7" y="45.2">RREF</text>
<text x="34.7" y="46.9">AVDD</text>
<text x="54.4" y="45.2">DM0</text>
<text x="54.7" y="43.4">DP0</text>
<text x="55" y="46.9">V33</text>
<text x="34.7" y="48.7">X1</text>
<text x="34.7" y="50.5">X2</text>
<text x="34.7" y="52.3">DM3</text>
<text x="50" y="50.5">PWREN1#</text>
<text x="50.3" y="52.3">OVCUR1#</text>
<text x="55.8" y="48.7">V5</text>
<text x="34.7" y="54.1">DP3</text>
<text x="34.7" y="55.8">AVDD</text>
<text x="34.7" y="57.6">DM4</text>
<text x="34.7" y="59.4">DP4</text>
<text x="50" y="54.1">PWREN2#</text>
<text x="50.3" y="55.8">OVCUR2#</text>
<text x="52" y="57.6">PGANG</text>
<text x="52.8" y="59.4">PSELF</text>
<text x="34.7" y="61.2">RESET#</text>
<text x="34.7" y="63">TEST/SCL</text>
<text x="53.3" y="61.2">DVDD</text>
<text x="54.2" y="63">GND</text>
<text x="262.3" y="73.6">VBUS</text>
<text x="262.3" y="75.4">D-</text>
<text x="262.3" y="77.2">D+</text>
<text x="262.3" y="79">GND</text>
<text x="262.3" y="82.5">Shield1</text>
<text x="262.3" y="84.3">Shield2</text>
<text x="128.9" y="102.1">XIN</text>
<text x="128.9" y="103.8">GND XOUT</text>
<text x="134.3" y="102.1">GND</text>
<text x="262.3" y="112.7">VBUS</text>
<text x="262.3" y="114.5">D-</text>
<text x="262.3" y="116.3">D+</text>
<text x="262.3" y="118.1">GND</text>
<text x="262.3" y="121.6">Shield1</text>
<text x="262.3" y="123.4">Shield2</text>
</g>
<g font-size="1.6" fill="#000080">
<text x="67.6" y="47.7">R630</text>
<text x="72.9" y="47.7">0R</text>
<text x="76.5" y="47.7">R0603</text>
<text x="108.5" y="44.1">LB1 FB</text>
<text x="87.1" y="51.2">R629</text>
<text x="87.1" y="53">510K</text>
<text x="104.9" y="49.4">C599</text>
<text x="104.9" y="51.2">10uF</text>
<text x="104.9" y="53">C0805</text>
<text x="119.1" y="49.4">C588</text>
<text x="119.1" y="51.2">0.1uF</text>
<text x="119.1" y="53">C0402</text>
<text x="129.8" y="49.4">C589</text>
<text x="129.8" y="51.2">0.1uF</text>
<text x="129.8" y="53">C0402</text>
<text x="136.9" y="49.4">C590</text>
<text x="136.9" y="51.2">0.1uF</text>
<text x="136.9" y="53">C0402</text>
<text x="144" y="49.4">C592</text>
<text x="144" y="51.2">1uF</text>
<text x="144" y="53">C0402</text>
<text x="151.1" y="49.4">C593</text>
<text x="151.1" y="51.2">1uF</text>
<text x="151.1" y="53">C0402</text>
<text x="158.3" y="49.4">C591</text>
<text x="158.3" y="51.2">0.1uF</text>
<text x="158.3" y="53">C0402</text>
<text x="87.1" y="54.8">R0402</text>
<text x="69.3" y="60.1">LB7</text>
<text x="76.5" y="60.1">FB</text>
<text x="90.7" y="61.9">C594</text>
<text x="90.7" y="63.7">0.1uF</text>
<text x="90.7" y="65.4">C0402</text>
<text x="225.8" y="69">LB3 FB</text>
<text x="261.4" y="67.2">P3</text>
<text x="261.4" y="69">USB_A-MA-4PH7_35A</text>
<text x="261.4" y="70.8">USB-A1</text>
<text x="227.4" y="76.1">EC2</text>
<text x="227.4" y="77.7">100uF/6.3v</text>
<text x="236.5" y="74.3">C595</text>
<text x="236.5" y="76.1">0.1uF</text>
<text x="236.5" y="77.9">C0402</text>
<text x="56" y="83.4">F1</text>
<text x="55.1" y="88.6">6V2A</text>
<text x="94.2" y="93.9">R627</text>
<text x="94.2" y="95.7">10K-NC</text>
<text x="128" y="95.7">X4</text>
<text x="142.2" y="93.9">C600</text>
<text x="151.1" y="93.9">20pF</text>
<text x="151.1" y="95.7">C0402</text>
<text x="193.8" y="93.9">R632</text>
<text x="193.8" y="95.7">680R</text>
<text x="51.6" y="99.2">R634</text>
<text x="51.6" y="101">30K</text>
<text x="94.2" y="97.5">R0402</text>
<text x="128" y="97.5">12M-10PPM</text>
<text x="128" y="99.2">CRY-TSX3225</text>
<text x="165.4" y="99.2">R631</text>
<text x="165.4" y="101">680R-1%</text>
<text x="183.1" y="101">R633</text>
<text x="193.8" y="97.5">R0402</text>
<text x="51.6" y="102.8">R0402</text>
<text x="94.2" y="106.3">C587</text>
<text x="103.1" y="106.3">R626</text>
<text x="165.4" y="102.8">R0402</text>
<text x="183.1" y="102.8">100K</text>
<text x="183.1" y="104.6">R0402</text>
<text x="193.8" y="104.6">D7</text>
<text x="193.8" y="106.3">POWER</text>
<text x="261.4" y="106.3">P4</text>
<text x="51.6" y="109.9">R635</text>
<text x="51.6" y="111.7">30K</text>
<text x="51.6" y="113.5">R0402</text>
<text x="94.2" y="108.1">1uF-NC</text>
<text x="94.2" y="109.9">C0402</text>
<text x="103.1" y="108.1">47K-NC</text>
<text x="103.1" y="109.9">R0402</text>
<text x="120.9" y="109.9">R651</text>
<text x="131.6" y="109.9">0R</text>
<text x="131.6" y="111.7">R0402</text>
<text x="142.2" y="109.9">C601</text>
<text x="149.4" y="109.9">20pF</text>
<text x="149.4" y="111.7">C0402</text>
<text x="193.8" y="108.1">LED0603</text>
<text x="225.8" y="108.1">LB4 FB</text>
<text x="236.5" y="113.5">C596</text>
<text x="261.4" y="108.1">USB_A-MA-4PH7_35A</text>
<text x="261.4" y="109.9">USB-A1</text>
<text x="227.4" y="115.2">EC3</text>
<text x="227.4" y="116.8">100uF/6.3v</text>
<text x="236.5" y="115.2">0.1uF</text>
<text x="236.5" y="117">C0402</text>
</g>
<g font-size="1.5" fill="#f00">
<text x="127.7" y="45.9" transform="rotate(-90 127.7 45.9)">AVDD1</text>
<text x="134.8" y="45.9" transform="rotate(-90 134.8 45.9)">AVDD2</text>
<text x="141.9" y="45.9" transform="rotate(-90 141.9 45.9)">AVDD2</text>
<text x="149" y="45.9" transform="rotate(-90 149 45.9)">AVDD3</text>
<text x="156.1" y="45.9" transform="rotate(-90 156.1 45.9)">AVDD3</text>
<text x="163.2" y="91.6" transform="rotate(-90 163.2 91.6)">RREF</text>
</g>
<g font-size="1.5" fill="#000080">
<text x="245.1" y="88.3" transform="rotate(-90 245.1 88.3)">ESD5311X-2/TR</text>
<text x="250.4" y="88.3" transform="rotate(-90 250.4 88.3)">ESD5311X-2/TR</text>
<text x="245.1" y="98.5" transform="rotate(-90 245.1 98.5)">ESD510</text>
<text x="250.4" y="98.5" transform="rotate(-90 250.4 98.5)">ESD509</text>
<text x="246.9" y="132.8" transform="rotate(-90 246.9 132.8)">ESD5311X-2/TR</text>
<text x="252.2" y="132.8" transform="rotate(-90 252.2 132.8)">ESD5311X-2/TR</text>
<text x="246.9" y="143" transform="rotate(-90 246.9 143)">ESD508</text>
<text x="252.2" y="143" transform="rotate(-90 252.2 143)">ESD507</text>
</g>
<g font-size="1.3">
<text x="30.8" y="1.3">5</text>
<text x="88.8" y="1.3">4</text>
<text x="146.9" y="1.3">3</text>
<text x="205" y="1.3">2</text>
<text x="263.1" y="1.3">1</text>
<text x=".5" y="28.4">D</text>
<text x="292.6" y="28.4">D</text>
<text x=".5" y="79.5">C</text>
<text x="292.6" y="79.5">C</text>
<text x=".5" y="130.6">B</text>
<text x="292.6" y="130.6">B</text>
<text x=".5" y="181.7">A</text>
<text x="292.6" y="181.7">A</text>
<text x="30.8" y="207.4">5</text>
<text x="88.8" y="207.4">4</text>
<text x="146.9" y="207.4">3</text>
<text x="205" y="207.4">2</text>
<text x="263.1" y="207.4">1</text>
</g>
</svg>
